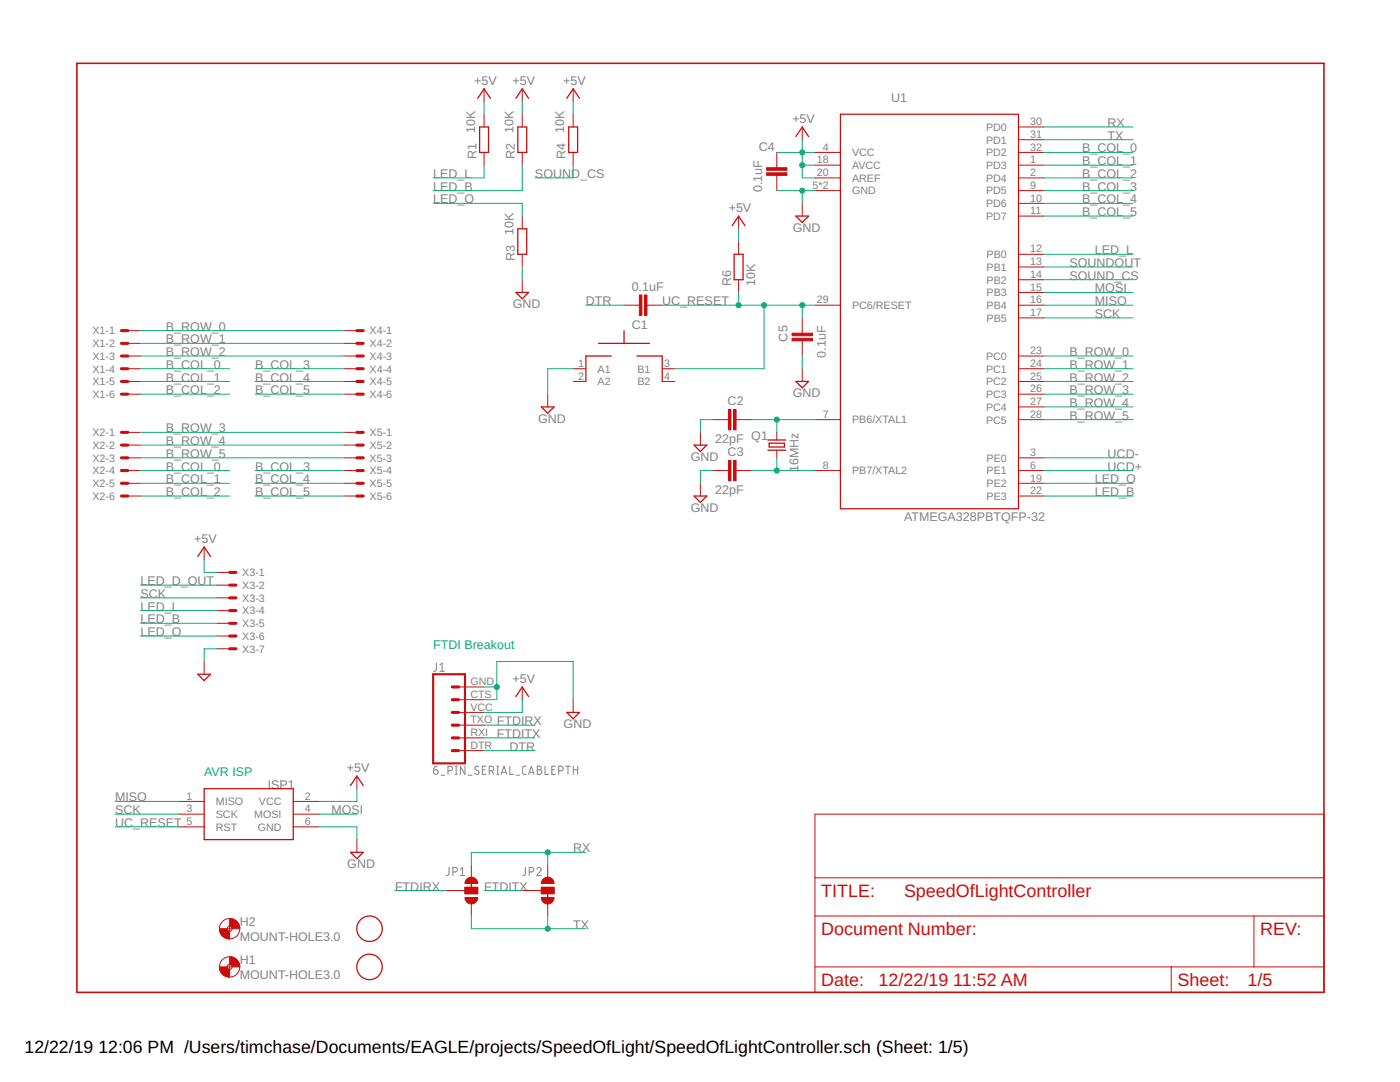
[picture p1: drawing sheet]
<svg xmlns="http://www.w3.org/2000/svg" width="279mm" height="216mm" viewBox="0 0 279 216" stroke-linecap="round" stroke-linejoin="round" font-family="sans-serif">
<g fill="none" stroke="#808080" stroke-width=".2">
<path d="M87.1 132.3l-.1 1.4-.2 .2h-.3M87.8 133.9h.9M87.8 132.7l.4-.4v1.6M86.5 153.6h.6a.45 .45 0 0 1 .3 .5 .45 .45 0 0 1-.4 .4 .45 .45 0 0 1-.5-.4zM87.2 152.9h-.2a.66 .66 0 0 0-.5 .7M88 154.7h.8M89.4 153.8h.5a.46 .46 0 0 0 .4-.5 .46 .46 0 0 0-.4-.4h-.5v1.6M90.9 152.9h.3M90.9 154.5h.3M91 152.9v1.6M92.8 152.9v1.6l-.9-1.6v1.6M93.5 154.7h.7"/>
<path d="M95.5 153l-.2-.1a.38 .38 0 0 0-.5 .1 .38 .38 0 0 0 .1 .6l.5 .2a.41 .41 0 0 1 .1 .7 .41 .41 0 0 1-.6-.1l-.2-.1M96.3 153.6h.5M97 152.9h-.7v1.6h.7M97.6 153.8h.5a.46 .46 0 0 0 .4-.5 .46 .46 0 0 0-.4-.4h-.5v1.6M98.2 153.8l.3 .7M99.1 152.9h.4M99.1 154.5h.4M99.3 152.9v1.6M100 154.5l.6-1.6 .5 1.6M100.2 154.1h.8M101.7 152.9v1.6h.8M103 154.7h.7"/>
<path d="M105 152.9h-.5l-.2 .3v1.1l.2 .2h.5M105.5 154.5l.5-1.6 .6 1.6M105.6 154.1h.8M107.2 152.9h.5a.36 .36 0 0 1 .3 .3 .36 .36 0 0 1-.3 .4 .46 .46 0 0 1 .4 .5 .46 .46 0 0 1-.4 .4h-.5zM107.2 153.6h.5M108.8 152.9v1.6h.7M110.1 153.6h.6M110.8 152.9h-.7v1.6h.7M111.5 153.8h.5a.46 .46 0 0 0 .4-.5 .46 .46 0 0 0-.4-.4h-.5v1.6M112.9 152.9h.9M113.3 152.9v1.6M114.4 153.6h.9"/>
<path d="M114.4 152.9v1.6M115.3 152.9v1.6M89.6 173.1v1.4l-.5 .2M90.4 174h.4a.46 .46 0 0 0 .5-.5 .46 .46 0 0 0-.5-.4h-.4v1.6M91.9 174.7h.9M91.9 173.4l.4-.3v1.6M104.8 173.1v1.4l-.5 .2M105.6 174h.5a.46 .46 0 0 0 .4-.5 .46 .46 0 0 0-.4-.4h-.5v1.6M107.1 173.4a.44 .44 0 0 1 .7-.3 .44 .44 0 0 1 .1 .7l-.8 .9h.9"/>
</g>
<path d="M15.3 12.6h248.9v185.4h-248.9z" fill="none" stroke="#c90d0c" stroke-width=".32"/>
<g fill="none" stroke="#c90d0c" stroke-width=".2">
<path d="M96.6 17.7v2.6M104.2 17.7v2.6M114.4 17.7v2.6M96.6 22.8v2.5M96.6 30.4v2.6M104.2 22.8v2.5M104.2 30.4v2.6M114.4 22.8v2.5M114.4 30.4v2.6M155 30.4v3.1M155 35v3M160.1 25.3v2.6"/>
<path d="M162.6 33h5.1M162.6 35.5h5.1M162.6 30.4h5.1M162.6 38h5.1M203.3 33h5M203.3 35.5h5M203.3 30.4h5M203.3 38h5M203.3 27.9h5M203.3 25.3h5M104.2 43.1v2.6M104.2 50.7v2.6"/>
<path d="M104.2 55.8v2.6M147.4 43.1v2.6M147.4 48.2v2.5M147.4 55.8v2.6M160.1 40.6v2.5M203.3 40.6h5M203.3 43.1h5M203.3 50.7h5M203.3 53.3h5M203.3 55.8h5M203.3 58.4h5M25.5 66h2.5"/>
<path d="M25.5 68.5h2.5M25.5 71h2.5M25.5 73.6h2.5M25.5 76.1h2.5M25.5 78.7h2.5M68.7 66h2.5M68.7 68.5h2.5M68.7 71h2.5M68.7 73.6h2.5M68.7 76.1h2.5M68.7 78.7h2.5M109.3 78.7v2.5"/>
<path d="M114.4 73.6h2.5M114.4 76.1h2.5M124.5 60.9h3.1M129.1 60.9h3.1M132.2 73.6h2.5M132.2 76.1h2.5M160.1 63.4v3.1M160.1 68v3M160.1 73.6v2.5M162.6 60.9h5.1M203.3 71h5M203.3 73.6h5"/>
<path d="M203.3 76.1h5M203.3 78.7h5M203.3 60.9h5M203.3 63.4h5M25.5 86.3h2.5M25.5 88.8h2.5M25.5 91.4h2.5M25.5 93.9h2.5M25.5 96.4h2.5M25.5 99h2.5M68.7 86.3h2.5M68.7 88.8h2.5"/>
<path d="M68.7 91.4h2.5M68.7 93.9h2.5M68.7 96.4h2.5M68.7 99h2.5M139.8 86.3v2.5M139.8 96.4v2.6M142.3 93.9h3.1M142.3 83.7h3.1M146.9 93.9h3M146.9 83.7h3M155 86.3v1.5M155 89.8v1.6"/>
<path d="M162.6 93.9h5.1M162.6 83.7h5.1M203.3 91.4h5M203.3 93.9h5M203.3 96.4h5M203.3 99h5M203.3 83.7h5M203.3 81.2h5M40.7 109.1v2.6M43.3 114.2h2.5M43.3 116.8h2.5M43.3 119.3h2.5"/>
<path d="M40.7 132v2.5M43.3 121.8h2.5M43.3 124.4h2.5M43.3 126.9h2.5M43.3 129.5h2.5M91.5 139.6h5.1M91.5 137.1h5.1M104.2 137.1v2.5M114.4 139.6v2.6M35.7 159.9h5M58.5 159.9h5.1M71.2 154.9v2.5"/>
<path d="M91.5 149.8h5.1M91.5 147.2h5.1M91.5 144.7h5.1M91.5 142.2h5.1M35.7 162.5h5M35.7 165h5M58.5 162.5h5.1M58.5 165h5.1M71.2 167.5v2.6M89 177.7h3.8M92.8 177.1h2.5v1.2h-2.5zM94.1 172.6v2.6"/>
<path d="M104.2 177.7h3.8M108 177.1h2.6v1.2h-2.6zM109.3 172.6v2.6M162.6 162.5h101.6v35.5h-101.6zM162.6 175.2h101.6M45.3 192.9h1M45.3 185.3h1M45.8 184.8v1M45.8 192.4v1M94.1 180.2v2.6M109.3 180.2v2.6M162.6 182.8h101.6"/>
<path d="M162.6 192.9h101.6M233.7 192.9v5.1M250.3 182.8v10.1"/>
<circle cx="45.8" cy="192.9" r="2.03"/>
<circle cx="45.8" cy="185.3" r="2.03"/>
<circle cx="45.8" cy="185.3" r=".51"/>
<circle cx="45.8" cy="192.9" r=".51"/>
</g>
<g fill="none" stroke="#c90d0c" stroke-width=".61">
<path d="M24.2 66h1.3M24.2 68.5h1.3M24.2 71h1.3M24.2 73.6h1.3M24.2 76.1h1.3M24.2 78.7h1.3M71.2 66h1.3M71.2 68.5h1.3M71.2 71h1.3M71.2 73.6h1.3M71.2 76.1h1.3M71.2 78.7h1.3"/>
<path d="M24.2 86.3h1.3M24.2 88.8h1.3M24.2 91.4h1.3M24.2 93.9h1.3M24.2 96.4h1.3M24.2 99h1.3M71.2 86.3h1.3M71.2 88.8h1.3M71.2 91.4h1.3M71.2 93.9h1.3M71.2 96.4h1.3M71.2 99h1.3"/>
<path d="M45.8 114.2h1.3M45.8 116.8h1.3M45.8 119.3h1.3M45.8 121.8h1.3M45.8 124.4h1.3M45.8 126.9h1.3M45.8 129.5h1.3M90.3 139.6h1.2M90.3 137.1h1.2M90.3 144.7h1.2M90.3 147.2h1.2M90.3 149.8h1.2"/>
<path d="M90.3 142.2h1.2"/>
</g>
<g fill="none" stroke="#c90d0c" stroke-width=".25">
<path d="M95.3 19.6l1.3-1.9 1.3 1.9M103 19.6l1.2-1.9 1.3 1.9M113.1 19.6l1.3-1.9 1.3 1.9M95.7 25.3h1.8v5.1h-1.8zM103.3 25.3h1.8v5.1h-1.8zM113.5 25.3h1.8v5.1h-1.8zM158.8 27.2l1.3-1.9 1.3 1.9M167.7 22.8h35.6v78.7h-35.6zM103 58.4h2.5l-1.3 1.2zM103.3 45.7h1.8v5h-1.8zM146.1 45l1.3-1.9 1.3 1.9M146.5 50.7h1.8v5.1h-1.8z"/>
<path d="M158.8 43.1h2.6l-1.3 1.3zM119.5 68.5h10.1M122 71h-5.1v5.1M124.5 66v2.5M127.1 71h5.1v5.1M158.8 76.1h2.6l-1.3 1.3zM108 81.2h2.6l-1.3 1.3zM138.5 88.8h2.6l-1.3 1.3zM138.5 99h2.6l-1.3 1.2zM153.2 89.8h3.6M153.2 87.8h3.6M153.5 88.4h3v.8h-3z"/>
<path d="M39.5 111l1.2-1.9 1.3 1.9M39.5 134.5h2.5l-1.3 1.3zM103 139l1.2-1.9 1.3 1.9M40.7 157.4h17.8v10.1h-17.8zM70 156.7l1.2-1.8 1.3 1.8M113.1 142.2h2.6l-1.3 1.2zM70 170.1h2.5l-1.3 1.2zM94.1 175.2v2.5M109.3 177.7v2.5"/>
<circle cx="73.7" cy="185.3" r="2.54"/>
<circle cx="73.7" cy="192.9" r="2.54"/>
</g>
<g fill="#c90d0c" stroke="#c90d0c" stroke-width=".2">
<path d="M146.4 81.7h.5v4.1h-.5z"/>
<path d="M145.4 81.7h.5v4.1h-.5z"/>
<path d="M146.4 91.9h.5v4h-.5z"/>
<path d="M145.4 91.9h.5v4h-.5z"/>
<path d="M158.1 66.5h4v.5h-4z"/>
<path d="M158.1 67.5h4v.5h-4z"/>
<path d="M127.6 58.9h.5v4h-.5z"/>
<path d="M128.6 58.9h.5v4h-.5z"/>
<path d="M153 33.5h4.1v.5h-4.1z"/>
<path d="M153 34.5h4.1v.5h-4.1z"/>
<path d="M108 177.1h2.6v1.2h-2.6z"/>
<path d="M92.8 177.1h2.5v1.2h-2.5z"/>
</g>
<g fill="#c90d0c" stroke="#c90d0c" stroke-width=".2">
<path d="M108 179.1h2.6a1.27 1.27 0 0 1-1.3 1.3 1.27 1.27 0 0 1-1.3-1.3z" fill-rule="evenodd"/>
<path d="M108.5 175.3a1.27 1.27 0 0 1 1.3-.2 1.27 1.27 0 0 1 .8 1.2h-2.6l.1-.4z" fill-rule="evenodd"/>
<path d="M93.2 175.3a1.27 1.27 0 0 1 1.4-.2 1.27 1.27 0 0 1 .7 1.2h-2.5l.1-.4z" fill-rule="evenodd"/>
<path d="M92.8 179.1h2.5a1.27 1.27 0 0 1-1.2 1.3 1.27 1.27 0 0 1-1.3-1.3z" fill-rule="evenodd"/>
<path d="M45.8 190.9a2.04 2.04 0 0 1 2.1 2h-1.6l-.1-.3-.4-.2z" fill-rule="evenodd"/>
<path d="M43.8 192.9h1.5l.1 .3 .4 .2v1.6a2 2 0 0 1-2-2.1z" fill-rule="evenodd"/>
<path d="M45.8 183.3a2.04 2.04 0 0 1 2.1 2h-1.6l-.1-.3-.4-.2z" fill-rule="evenodd"/>
<path d="M43.8 185.3h1.5l.2 .4 .3 .1v1.5a2 2 0 0 1-2-2z" fill-rule="evenodd"/>
</g>
<path d="M86.4 134.5h6.4v17.8h-6.4z" fill="none" stroke="#c90d0c" stroke-width=".42"/>
<g fill="none" stroke="#0dab76" stroke-width=".2">
<path d="M96.6 33v2.5h-10.2M96.6 20.3v2.5M104.2 20.3v2.5M104.2 33v5h-17.8M114.4 33v2.5h-7.6M114.4 20.3v2.5M155 30.4h7.6M155 38h7.6M160.1 27.9v7.6h2.5M160.1 38v2.6M160.1 33h2.5M208.3 30.4h17.8"/>
<path d="M208.3 33h17.8M208.3 35.5h17.8M208.3 38h17.8M208.3 25.3h17.8M208.3 27.9h17.8M86.4 40.6h17.8v2.5M104.2 53.3v2.5M147.4 45.7v2.5M147.4 58.4v2.5M208.3 40.6h17.8M208.3 43.1h17.8M208.3 50.7h17.8"/>
<path d="M208.3 53.3h17.8M208.3 58.4h17.8M208.3 55.8h17.8M28 73.6h17.8M28 66h40.7M28 71h40.7M28 68.5h40.7M28 76.1h17.8M28 78.7h17.8M50.9 73.6h17.8M50.9 76.1h17.8M50.9 78.7h17.8"/>
<path d="M114.4 73.6h-5.1v5.1M116.9 60.9h7.6M132.2 60.9h30.4M152.5 60.9v12.7h-17.8M160.1 60.9v2.5M160.1 71v2.6M208.3 73.6h17.8M208.3 71h17.8M208.3 76.1h17.8M208.3 78.7h17.8M208.3 63.4h17.8M208.3 60.9h17.8"/>
<path d="M28 93.9h17.8M28 86.3h40.7M28 88.8h40.7M28 91.4h40.7M28 96.4h17.8M28 99h17.8M50.9 93.9h17.8M50.9 96.4h17.8M50.9 99h17.8M142.3 83.7h-2.5v2.6M142.3 93.9h-2.5v2.5M149.9 83.7h12.7"/>
<path d="M149.9 93.9h12.7M155 83.7v2.6M155 91.4v2.5M208.3 83.7h17.8M208.3 93.9h17.8M208.3 81.2h17.8M208.3 91.4h17.8M208.3 96.4h17.8M208.3 99h17.8M28 119.3h15.3M28 116.8h15.3M40.7 111.7v2.5h2.6"/>
<path d="M28 121.8h15.3M28 124.4h15.3M28 126.9h15.3M43.3 129.5h-2.6v2.5M96.6 139.6h2.5v-7.6h15.3v7.6M96.6 137.1h2.5M104.2 139.6v2.6h-7.6M23 159.9h12.7M71.2 157.4v2.5h-7.6M96.6 149.8h10.2M96.6 147.2h10.2M96.6 144.7h10.2"/>
<path d="M23 165h12.7M23 162.5h12.7M63.6 165h7.6v2.5M63.6 162.5h7.6M78.8 177.7h10.2M96.6 177.7h7.6M109.3 170.1v2.5M116.9 170.1h-22.8v2.5M94.1 182.8v2.5h22.8M109.3 182.8v2.5"/>
</g>
<g fill="#0dab76" stroke="#0dab76" stroke-width=".2">
<circle cx="160.1" cy="30.4" r=".51"/>
<circle cx="160.1" cy="33" r=".51"/>
<circle cx="160.1" cy="38" r=".51"/>
<circle cx="99.1" cy="137.1" r=".51"/>
<circle cx="155" cy="83.7" r=".51"/>
<circle cx="155" cy="93.9" r=".51"/>
<circle cx="160.1" cy="60.9" r=".51"/>
<circle cx="152.5" cy="60.9" r=".51"/>
<circle cx="147.4" cy="60.9" r=".51"/>
<circle cx="109.3" cy="170.1" r=".51"/>
<circle cx="109.3" cy="185.3" r=".51"/>
</g>
<g font-size="3.6" fill="#c90d0c">
<text x="163.9" y="179">TITLE:</text>
<text x="180.4" y="179">SpeedOfLightController</text>
<text x="163.9" y="186.6">Document Number:</text>
<text x="251.5" y="186.6">REV:</text>
<text x="163.9" y="196.7">Date:</text>
<text x="175.3" y="196.7">12/22/19</text>
<text x="190.3" y="196.7">11:52 AM</text>
<text x="235" y="196.7">Sheet:</text>
<text x="249" y="196.7">1/5</text>
</g>
<g font-size="3.5">
<text x="4.9" y="210">12/22/19</text>
<text x="19.6" y="210">12:06 PM /Users/timchase/Documents/EAGLE/projects/SpeedOfLight/SpeedOfLightController.sch (Sheet: 1/5)</text>
</g>
<g font-size="2.5" fill="#808080">
<text x="94.6" y="17">+5V</text>
<text x="102.3" y="17">+5V</text>
<text x="112.4" y="17">+5V</text>
<text x="177.9" y="20.3">U1</text>
<text x="94.8" y="26.6" transform="rotate(-90 94.8 26.6)">10K</text>
<text x="102.5" y="26.6" transform="rotate(-90 102.5 26.6)">10K</text>
<text x="112.6" y="26.6" transform="rotate(-90 112.6 26.6)">10K</text>
<text x="158.1" y="24.6">+5V</text>
<text x="221" y="25.3">RX</text>
<text x="221" y="27.9">TX</text>
<text x="86.5" y="35.5">LED_L</text>
<text x="95.1" y="31.7" transform="rotate(-90 95.1 31.7)">R1</text>
<text x="102.7" y="31.7" transform="rotate(-90 102.7 31.7)">R2</text>
<text x="106.8" y="35.5">SOUND_CS</text>
<text x="112.9" y="31.7" transform="rotate(-90 112.9 31.7)">R4</text>
<text x="151.5" y="30">C4</text>
<text x="216" y="30.4">B_COL_0</text>
<text x="216" y="33">B_COL_1</text>
<text x="216" y="35.5">B_COL_2</text>
<text x="86.5" y="38">LED_B</text>
<text x="86.5" y="40.6">LED_O</text>
<text x="152.1" y="38.3" transform="rotate(-90 152.1 38.3)">0.1uF</text>
<text x="216" y="38">B_COL_3</text>
<text x="216" y="40.6">B_COL_4</text>
<text x="102.5" y="46.9" transform="rotate(-90 102.5 46.9)">10K</text>
<text x="145.4" y="42.4">+5V</text>
<text x="158.2" y="46.3">GND</text>
<text x="216" y="43.1">B_COL_5</text>
<text x="102.7" y="52" transform="rotate(-90 102.7 52)">R3</text>
<text x="213.4" y="53.3">SOUNDOUT</text>
<text x="218.5" y="50.7">LED_L</text>
<text x="126.1" y="58">0.1uF</text>
<text x="145.9" y="57.1" transform="rotate(-90 145.9 57.1)">R6</text>
<text x="150.7" y="57.1" transform="rotate(-90 150.7 57.1)">10K</text>
<text x="213.4" y="55.8">SOUND_CS</text>
<text x="218.5" y="58.3">MOSI</text>
<text x="33.1" y="66">B_ROW_0</text>
<text x="102.3" y="61.5">GND</text>
<text x="116.9" y="60.9">DTR</text>
<text x="126.1" y="65.6">C1</text>
<text x="132.2" y="60.9">UC_RESET</text>
<text x="218.5" y="63.4">SCK</text>
<text x="218.5" y="60.9">MISO</text>
<text x="33.1" y="68.5">B_ROW_1</text>
<text x="33.1" y="71">B_ROW_2</text>
<text x="157.2" y="68.1" transform="rotate(-90 157.2 68.1)">C5</text>
<text x="164.8" y="71.3" transform="rotate(-90 164.8 71.3)">0.1uF</text>
<text x="213.4" y="71">B_ROW_0</text>
<text x="33.1" y="73.6">B_COL_0</text>
<text x="33.1" y="76.1">B_COL_1</text>
<text x="50.9" y="73.6">B_COL_3</text>
<text x="50.9" y="76.1">B_COL_4</text>
<text x="213.4" y="73.6">B_ROW_1</text>
<text x="213.4" y="76.1">B_ROW_2</text>
<text x="33.1" y="78.7">B_COL_2</text>
<text x="50.9" y="78.7">B_COL_5</text>
<text x="145.2" y="80.8">C2</text>
<text x="158.2" y="79.3">GND</text>
<text x="213.4" y="78.7">B_ROW_3</text>
<text x="213.4" y="81.2">B_ROW_4</text>
<text x="213.4" y="83.7">B_ROW_5</text>
<text x="33.1" y="86.3">B_ROW_3</text>
<text x="33.1" y="88.8">B_ROW_4</text>
<text x="107.4" y="84.4">GND</text>
<text x="142.7" y="88.4">22pF</text>
<text x="149.9" y="87.8">Q1</text>
<text x="33.1" y="91.4">B_ROW_5</text>
<text x="33.1" y="93.9">B_COL_0</text>
<text x="50.9" y="93.9">B_COL_3</text>
<text x="137.9" y="92">GND</text>
<text x="145.2" y="91">C3</text>
<text x="159.3" y="94.2" transform="rotate(-90 159.3 94.2)">16MHz</text>
<text x="221" y="91.4">UCD-</text>
<text x="221" y="93.9">UCD+</text>
<text x="33.1" y="96.4">B_COL_1</text>
<text x="33.1" y="99">B_COL_2</text>
<text x="50.9" y="96.4">B_COL_4</text>
<text x="50.9" y="99">B_COL_5</text>
<text x="142.7" y="98.6">22pF</text>
<text x="218.5" y="99">LED_B</text>
<text x="218.5" y="96.4">LED_O</text>
<text x="137.9" y="102.2">GND</text>
<text x="180.4" y="104.1">ATMEGA328PBTQFP-32</text>
<text x="38.8" y="108.4">+5V</text>
<text x="28" y="119.3">SCK</text>
<text x="28" y="116.8">LED_D_OUT</text>
<text x="28" y="121.8">LED_L</text>
<text x="28" y="124.4">LED_B</text>
<text x="28" y="126.9">LED_O</text>
<text x="102.3" y="136.3">+5V</text>
<text x="99.2" y="147.2">FTDITX</text>
<text x="99.2" y="144.7">FTDIRX</text>
<text x="101.7" y="149.8">DTR</text>
<text x="112.5" y="145.3">GND</text>
<text x="69.2" y="154.1">+5V</text>
<text x="23" y="159.9">MISO</text>
<text x="53.4" y="157.4">ISP1</text>
<text x="23" y="162.5">SCK</text>
<text x="23" y="165">UC_RESET</text>
<text x="66.1" y="162.5">MOSI</text>
<text x="69.3" y="173.3">GND</text>
<text x="114.4" y="170.1">RX</text>
<text x="78.8" y="177.7">FTDIRX</text>
<text x="96.6" y="177.7">FTDITX</text>
<text x="47.9" y="184.7">H2</text>
<text x="114.4" y="185.3">TX</text>
<text x="47.9" y="187.8">MOUNT-HOLE3.0</text>
<text x="47.9" y="195.4">MOUNT-HOLE3.0</text>
<text x="47.9" y="192.4">H1</text>
</g>
<g font-size="2.5" fill="#0dab76">
<text x="86.5" y="129.5">FTDI Breakout</text>
<text x="40.7" y="154.8">AVR ISP</text>
</g>
<g font-size="2.1" fill="#808080">
<text x="196.8" y="28.6">PD1</text>
<text x="196.8" y="26.1">PD0</text>
<text x="205.6" y="27.5">31</text>
<text x="205.6" y="25">30</text>
<text x="163" y="35.1">20</text>
<text x="163" y="32.6">18</text>
<text x="164.2" y="30.1">4</text>
<text x="170.1" y="31.2">VCC</text>
<text x="170.1" y="33.7">AVCC</text>
<text x="196.8" y="33.7">PD3</text>
<text x="196.8" y="31.2">PD2</text>
<text x="205.6" y="32.6">1</text>
<text x="205.6" y="35.1">2</text>
<text x="205.6" y="30.1">32</text>
<text x="162.2" y="37.7">5*2</text>
<text x="170.1" y="38.8">GND</text>
<text x="170.1" y="36.3">AREF</text>
<text x="196.8" y="36.3">PD4</text>
<text x="196.8" y="38.8">PD5</text>
<text x="196.8" y="41.3">PD6</text>
<text x="205.6" y="37.7">9</text>
<text x="205.6" y="40.2">10</text>
<text x="196.8" y="43.9">PD7</text>
<text x="205.6" y="42.8">11</text>
<text x="196.9" y="51.5">PB0</text>
<text x="205.6" y="50.4">12</text>
<text x="205.6" y="52.9">13</text>
<text x="196.9" y="54">PB1</text>
<text x="196.9" y="56.6">PB2</text>
<text x="196.9" y="59.1">PB3</text>
<text x="205.6" y="55.5">14</text>
<text x="205.6" y="58">15</text>
<text x="163" y="60.5">29</text>
<text x="170.1" y="61.6">PC6/RESET</text>
<text x="196.9" y="61.7">PB4</text>
<text x="196.9" y="64.2">PB5</text>
<text x="205.6" y="60.5">16</text>
<text x="205.6" y="63.1">17</text>
<text x="18.5" y="66.7">X1-1</text>
<text x="18.5" y="69.3">X1-2</text>
<text x="18.5" y="71.8">X1-3</text>
<text x="73.8" y="66.7">X4-1</text>
<text x="73.8" y="69.3">X4-2</text>
<text x="73.8" y="71.8">X4-3</text>
<text x="196.8" y="71.8">PC0</text>
<text x="205.6" y="70.7">23</text>
<text x="18.5" y="74.3">X1-4</text>
<text x="18.5" y="76.9">X1-5</text>
<text x="73.8" y="74.3">X4-4</text>
<text x="73.8" y="76.9">X4-5</text>
<text x="115.4" y="75.8">2</text>
<text x="115.4" y="73.2">1</text>
<text x="119.3" y="76.9">A2</text>
<text x="119.3" y="74.3">A1</text>
<text x="127.2" y="74.3">B1</text>
<text x="127.2" y="76.9">B2</text>
<text x="132.5" y="73.2">3</text>
<text x="132.5" y="75.8">4</text>
<text x="196.8" y="74.3">PC1</text>
<text x="196.8" y="76.9">PC2</text>
<text x="205.6" y="73.2">24</text>
<text x="205.6" y="75.8">25</text>
<text x="18.5" y="79.4">X1-6</text>
<text x="73.8" y="79.4">X4-6</text>
<text x="164.2" y="83.4">7</text>
<text x="196.8" y="82">PC4</text>
<text x="196.8" y="79.4">PC3</text>
<text x="205.6" y="83.4">28</text>
<text x="205.6" y="80.8">27</text>
<text x="205.6" y="78.3">26</text>
<text x="18.5" y="87">X2-1</text>
<text x="18.5" y="89.6">X2-2</text>
<text x="73.8" y="87">X5-1</text>
<text x="73.8" y="89.6">X5-2</text>
<text x="170.1" y="84.5">PB6/XTAL1</text>
<text x="196.8" y="84.5">PC5</text>
<text x="18.5" y="92.1">X2-3</text>
<text x="18.5" y="94.7">X2-4</text>
<text x="73.8" y="92.1">X5-3</text>
<text x="73.8" y="94.7">X5-4</text>
<text x="164.2" y="93.5">8</text>
<text x="170.1" y="94.7">PB7/XTAL2</text>
<text x="196.9" y="92.1">PE0</text>
<text x="196.9" y="94.7">PE1</text>
<text x="205.6" y="91">3</text>
<text x="205.6" y="93.5">6</text>
<text x="18.5" y="97.2">X2-5</text>
<text x="18.5" y="99.7">X2-6</text>
<text x="73.8" y="97.2">X5-5</text>
<text x="73.8" y="99.7">X5-6</text>
<text x="196.9" y="99.7">PE3</text>
<text x="196.9" y="97.2">PE2</text>
<text x="205.6" y="98.6">22</text>
<text x="205.6" y="96.1">19</text>
<text x="48.4" y="115">X3-1</text>
<text x="48.4" y="117.5">X3-2</text>
<text x="48.4" y="120.1">X3-3</text>
<text x="48.4" y="122.6">X3-4</text>
<text x="48.4" y="125.1">X3-5</text>
<text x="48.4" y="127.7">X3-6</text>
<text x="48.4" y="130.2">X3-7</text>
<text x="93.9" y="136.7">GND</text>
<text x="93.9" y="141.8">VCC</text>
<text x="93.9" y="139.3">CTS</text>
<text x="93.9" y="149.4">DTR</text>
<text x="93.9" y="146.9">RXI</text>
<text x="93.9" y="144.3">TXO</text>
<text x="37.2" y="159.6">1</text>
<text x="43.1" y="160.7">MISO</text>
<text x="51.7" y="160.7">VCC</text>
<text x="60.9" y="159.6">2</text>
<text x="37.2" y="162.1">3</text>
<text x="37.2" y="164.6">5</text>
<text x="43.1" y="163.2">SCK</text>
<text x="43.1" y="165.8">RST</text>
<text x="50.7" y="163.2">MOSI</text>
<text x="51.4" y="165.8">GND</text>
<text x="60.9" y="164.6">6</text>
<text x="60.9" y="162.1">4</text>
</g>
</svg>
